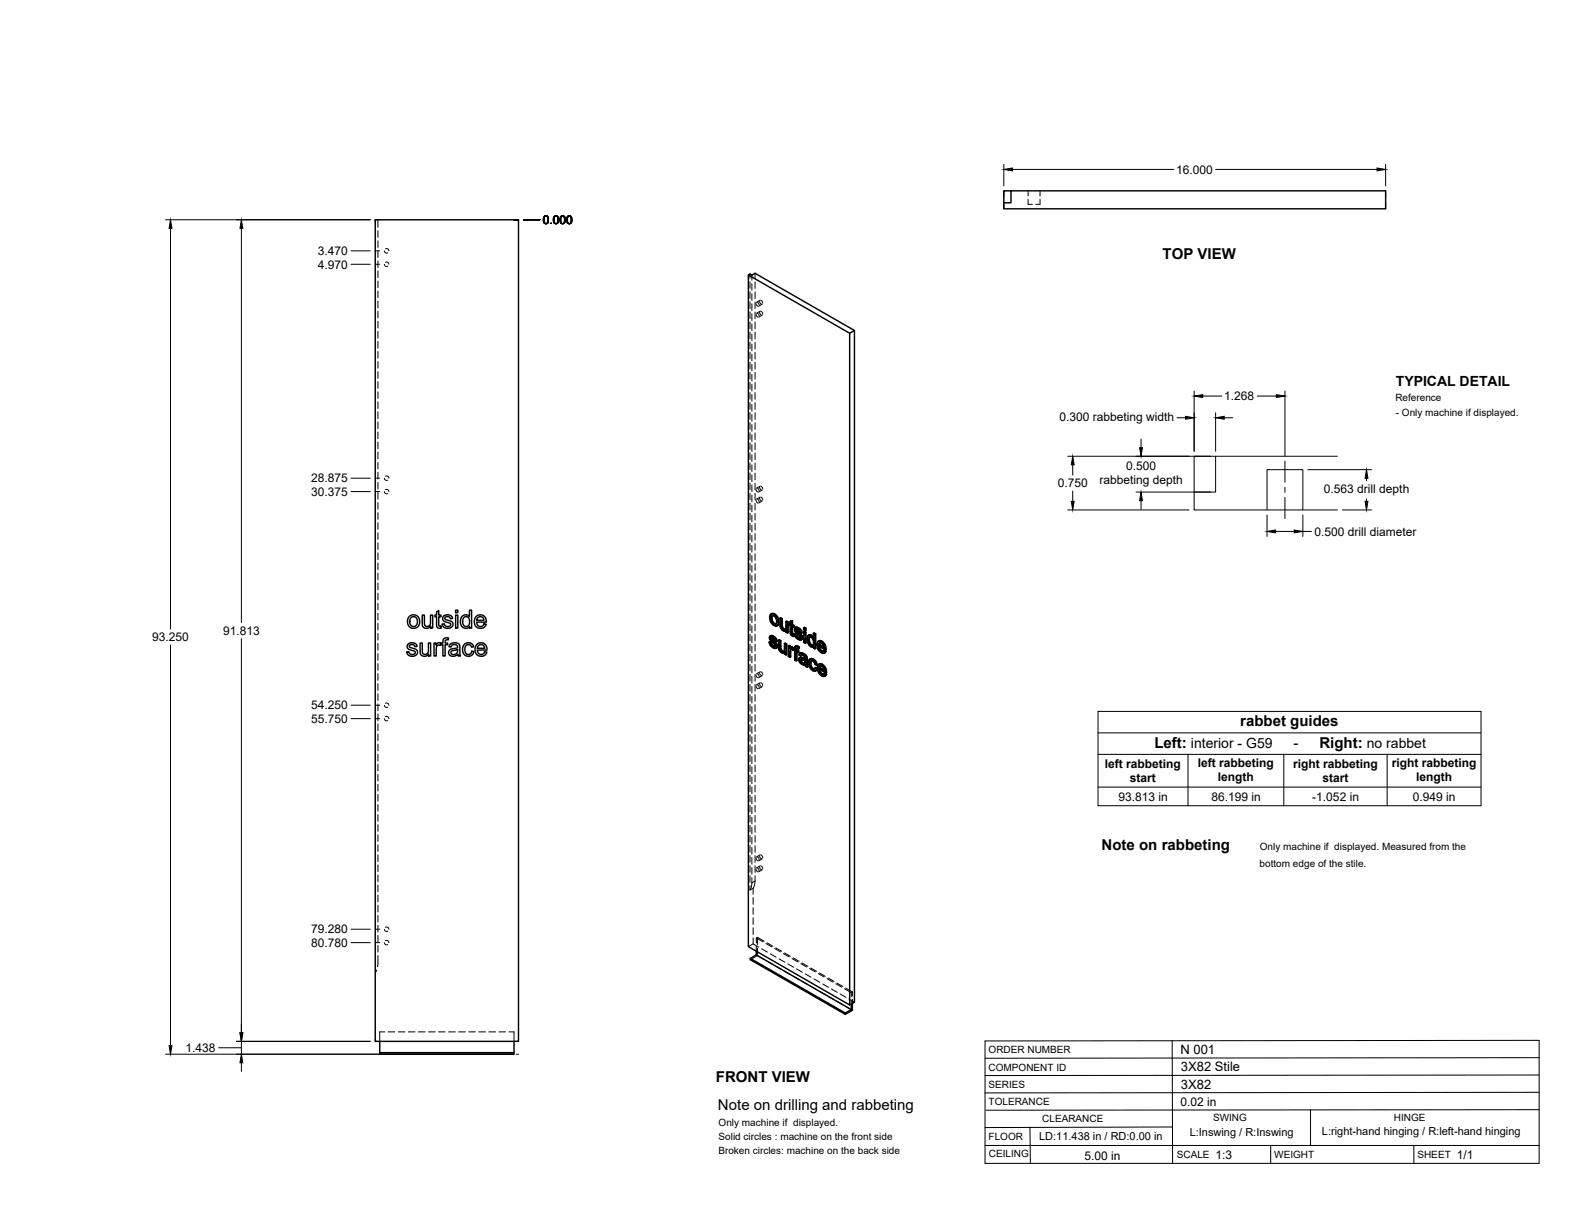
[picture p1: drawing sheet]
<svg xmlns="http://www.w3.org/2000/svg" width="559mm" height="432mm" viewBox="0 0 559 432" stroke-linecap="round" stroke-linejoin="round" font-family="sans-serif">
<!-- layer: Visible -->
<g fill="none" stroke="#000" stroke-width=".51">
<path d="M133.1 78h50.9v291.5h-50.9zM358.7 67.7h-2.5v4.3h2.5v-4.3h132.9v6.4h-135.4v-2.1M265.5 97.6v238.3l36 20.7v-238.4M303.1 117.3l-1.6 .9-36-20.6 .6-.4 .7 .4 1.1-.6 35.2 20.3v238.3l-1.6 1M145.3 218.7a2.3 2.3 0 0 1 3.6 1.8 2.3 2.3 0 0 1-3.5 2 2.85 2.85 0 0 1-.1-3.8zM145.8 219.2l.9-.4 .7 .2 .5 .5 .2 1.6-.8 1.1h-1l-.8-.7-.1-1.3zM149.8 218.2h.8v2.6a1.15 1.15 0 0 0 1.1 1.5 1.15 1.15 0 0 0 1-1.6v-2.5h.8v4.6h-.7v-.6a1.63 1.63 0 0 1-1.9 .7 1.63 1.63 0 0 1-1.1-1.8zM154.9 217.1l.8-.5v1.6h.7v.6h-.7v3.2l.7 .1 .2 .7-.6 .1a1.02 1.02 0 0 1-1.1-1.4v-2.7h-.6v-.6h.6zM157.4 218.5l.9-.3h1.1a1.33 1.33 0 0 1 1.1 1.2l-.7 .1a.99 .99 0 0 0-1-.8 .99 .99 0 0 0-1 .9l.7 .3a2.51 2.51 0 0 1 2.2 1.2 1.92 1.92 0 0 1-1.5 1.8 1.92 1.92 0 0 1-2.2-1l-.1-.4 .8-.2a1.08 1.08 0 0 0 1.1 1.1 1.08 1.08 0 0 0 1-1.1l-1.8-.7a1.2 1.2 0 0 1-.9-.8 1.2 1.2 0 0 1 .3-1.3zM161.6 218.2h.8v4.6h-.8zM161.6 216.5h.8v.9h-.8zM163.9 218.8a1.73 1.73 0 0 1 2.7 0v-2.3h.7v6.3h-.7v-.5a1.9 1.9 0 0 1-2.3 .4 1.9 1.9 0 0 1-1-2.1z"/>
<path d="M164.5 219.2l.5-.4a1.8 1.8 0 0 1 1.6 1.2 1.8 1.8 0 0 1-.4 2l-.4 .3a1.81 1.81 0 0 1-1.7-1.2 1.81 1.81 0 0 1 .4-1.9zM168.9 218.8a2.15 2.15 0 0 1 2.6-.4 2.15 2.15 0 0 1 1 2.3h-3.4l.2 .8a1.29 1.29 0 0 0 1.2 .8 1.29 1.29 0 0 0 1.2-.9l.8 .1-.4 .7a2.33 2.33 0 0 1-3.2 .1 2.33 2.33 0 0 1-.2-3.2zM169.5 219.1l.6-.3 .9 .1 .5 .4 .2 .8h-2.6zM273.6 217.8l.5-.2 .7 .2zM273.6 217.8l-.6 1.1 .5 1.9 1.3 1.2 .6 .1 .5-.3M273.6 219.4l.3 1.2M274.1 218.4l-.2 .8M274.6 218l.9 .9a1.64 1.64 0 0 1 .9 1.7M274.8 217.8l1.1 1.2M275.7 219.1l.4 1.7 .3-.2-.2 1.1M276.7 219.3l.6 .3 .3-.1v2.8M277.3 219.6v2.7h.3l.2 .5"/>
<path d="M277.6 219.5l-.6-.3-.3 .1 .1 3.1 .8 1.2a.89 .89 0 0 0 1.3 .2M144.8 228.6l.7-.5h1.1a1.38 1.38 0 0 1 1.4 1.2l-.8 .1a1.03 1.03 0 0 0-1-.7 1.03 1.03 0 0 0-1 .7l.7 .5a2.18 2.18 0 0 1 2.2 1.2 1.92 1.92 0 0 1-1.7 1.8 1.92 1.92 0 0 1-2-1.4l.7-.2a1.1 1.1 0 0 0 1.1 .9 1.1 1.1 0 0 0 1.1-1l-2-.7a1.17 1.17 0 0 1-.5-1.9zM149.1 228.2h.7v2.5a1.15 1.15 0 0 0 1.2 1.5 1.15 1.15 0 0 0 1-1.6v-2.4h.8v4.5h-.7v-.6a1.63 1.63 0 0 1-2 .7 1.63 1.63 0 0 1-1-1.8zM154 228.2h.7v.7a1.1 1.1 0 0 1 1.8-.6l.6-.1v-.5a1.33 1.33 0 0 1 .6-1.3 1.33 1.33 0 0 1 1.5 0l-.2 .7a.71 .71 0 0 0-.7-.1 .71 .71 0 0 0-.4 .7v.5h.9v.6h-.9v3.9h-.8v-3.9h-.6v-.4l-.3 .6-.3-.1a1.07 1.07 0 0 0-1.1 1.4v2.4h-.8zM159.8 228.5l1.8-.5 1.3 .5 .5 4.2h-.8l-.2-.5a1.75 1.75 0 0 1-1.9 .7 1.75 1.75 0 0 1-1.3-1.7l.8-.9 1.5-.3a.7 .7 0 0 0 .8-.7 .7 .7 0 0 0-.9-.6l-1 .2-.3 .7-.8-.1zM160.2 231l1.4-.3a.43 .43 0 0 1 .6-.2 .43 .43 0 0 1 .1 .5 1.2 1.2 0 0 1-1 1.2 1.2 1.2 0 0 1-1.3-.8zM164.7 228.7a1.96 1.96 0 0 1 3.4 .8l-.8 .1a1.29 1.29 0 0 0-1.7-.8 1.29 1.29 0 0 0-.7 1.8l.2 1 .6 .5a1.16 1.16 0 0 0 1.7-1l.7 .1-.3 .9a2.18 2.18 0 0 1-2.9 .4 2.18 2.18 0 0 1-.7-2.9zM169.1 228.7a2.15 2.15 0 0 1 2.6-.4 2.15 2.15 0 0 1 1.1 2.4h-3.5l.2 .7a1.28 1.28 0 0 0 1.3 .8 1.28 1.28 0 0 0 1.1-.9l.9 .1-.5 .8a2.35 2.35 0 0 1-3.2-.1 2.35 2.35 0 0 1-.1-3.2zM169.8 229l.5-.3a1.27 1.27 0 0 1 1.7 1.3h-2.6zM272.9 227.8l.5 .2M273.3 225.6l.7-.1 .4 .2M273.4 228l.3-.1 .2 .7-.2 .2z"/>
<path d="M273.5 226.5l.5 .4M273.6 226.7l.2 .3 .2-.1 1.4 1.2M273.6 225.5l-.4 .2M273.7 228.8l.6 .5h.7M273.7 225.7h.7l.7 .5M273.7 227.9l-.6-.2-.2 .1 .4 1.2 .7 .7a1.05 1.05 0 0 0 1.4 .2M273.8 227l1.3 1.2 .3-.1 .3 .5M273.8 226.2v.1M273.8 226.6v-.3l-.3 .1a1.11 1.11 0 0 1 1.4 1l.5 .2M273.9 220.6l.3-.1 .6 .7-.3 .1zM273.9 228.6l.6 .6M274 225.5l-.9 .2-.1 .8 .3 .8 1.6 1.5-.1 .7"/>
<path d="M274.2 225.8l.6 .6 .3-.2 .4 .6M274.2 220.5l-.3-1.3-.3 .2v-.3l.2-.5 .4-.2 .8 .5 .5 1.3-.2 1.1-.7 .1M274.3 229.3l.5 .2M274.8 226.4l.5 .6 .2-.2 .2 .7-.3 .1-.1-.6M274.8 221.2l.5 .2M274.9 229.4l-.1 .1M275.1 228.2l.3 .6 .3-.2 .1 .7M275.4 228.8l.2 .6 .2-.1-.1 .5M275.6 229.4l-.2 .5 .3-.1-.4 .2M276.1 220.8l-.2 1 .3-.1-.5 .4M276.2 227.1l.6 .3 .3-.1v2.8M276.8 227.4v2.7h.3l.2 .5"/>
<path d="M276.8 230.2l.2 .5 .3-.1 .4 .4M277 230.7l.4 .4h.8l-.3 .1M277.1 227.3l-.6-.3-.3 .1 .1 3.1 .8 1.2a.91 .91 0 0 0 1.3 .2M277.3 222.4l.2 .5 .3-.1 .4 .4M277.4 231.1l.5 .1M277.5 222.9l.5 .4h.7M278 223.3l.4 .1M278.3 228.3l.5 .3 .3-.1v3.7l-.3 .2v-3.8M278.4 231.6v.5l.4 .3M278.4 231.6l-.2 .1M278.7 223.3l-.3 .1M278.7 223.2l-.3 .2"/>
<path d="M278.8 220.5l.6 .3 .3-.1v3.8l-.3 .1v-3.8M278.9 223.8v.5l.5 .3M278.9 223.8l-.2 .1M279.1 228.5l-.5-.3-.3 .1v2.3l-.4 .6M279.7 220.7l-.6-.3-.3 .1-.1 2.7M279.7 229.1l.5 .3 .3-.1v.4l.3-.2M280.2 229.4v.6l.6-.5 .4 .1M280.3 221.1l-.4 .1v.5l.4 .2 .1 2.9 .7 .9h.7l-.1-.6h-.5M280.3 220.5l.9-.3v1.4M280.4 230.5l.1 2.5-.2 .2v-2M280.5 229.3l-.5-.3-.3 .1v3.8l.6 .3M280.6 229.7l.6-.1 .5 .4"/>
<path d="M280.7 230.3l-.1 .1M280.9 220.4v1.3l.3-.1 .5 .3M280.9 221.7l.5 .3 .3-.1v.5l-.3 .1v-.5M280.9 229.7l.6 .6M280.9 224.8l.6 .1M281 225l.7 .1M281.2 220.2l-.9 .3v.9l-.4-.2M281.2 222.4v2.2M281.3 230.8l-.8-.4v.7M281.4 222.5l-.5-.3v2.4l.4 .2M281.4 225.2l.1 .6M281.5 230.6l.4 .3v3.3l.6 .3"/>
<path d="M281.5 230.1v.5M281.5 230.3l-.2 .5M281.5 230.7l-.2 .1M281.7 230l.2 .1M281.8 224.9l.5 .2M282.2 222.7l.7-.2 .4 .2M282.3 229.3h.8l.5 .3M282.3 225.1l.3-.2 .3 .7-.3 .2zM282.4 223.5l.5 .4M282.4 223.8l.3 .2 .3-.1 1.2 1.2M282.5 230.7l.6 .4 .3-.2v.5l-.3 .2v-.5M282.5 222.5l-.4 .2"/>
<path d="M282.6 229.1l-.4 .2M282.6 225.8l.5 .5h.8M282.6 222.7h.7l.7 .5M282.6 224.9l-.6-.2-.2 .2 .4 1.2 .7 .6a1.07 1.07 0 0 0 1.4 .2M282.7 224l1.3 1.3 .2-.2 .4 .5M282.7 223.3h.1M282.7 223.6l-.3-.3 .8 .2 .6 1 .5 .2M282.8 231.4v2.9l-.3 .2v-3.3l.6 .4M282.8 230v.6M282.8 229.4l.6 .4 .2-.2-.3 .7 .1-.5M282.9 225.6l.5 .6M282.9 222.5l-.9 .3-.1 .7 .4 .9 1.4 1.3v.8"/>
<path d="M283 222.9l.7 .5 .3-.2 .4 .6M283.1 229.3l-.5-.2-.5 .2-.2 1.1-.4-.3 .2-.1M283.1 226.3l.6 .2M283.3 230.3a.4 .4 0 0 0-.5-.4 .4 .4 0 0 0-.3 .5v.3l.3-.1 .6 .3M283.7 223.4l.4 .6 .3-.2 .2 .7-.3 .2-.2-.7M283.8 233.4l.6-.2 1.2 .5M283.8 226.5h-.1M284 234.3l.1 .5 .3-.1 .5 .4M284 225.3l.3 .5 .3-.2 .1 .7M284 234.1v.2l.2-.1 .2 .5M284 233.2l-.4 .2M284.1 234.8l.5 .5h.9"/>
<path d="M284.1 233.4l1.5 .3M284.2 234l-.2 .1M284.2 231.8l.7 .3 .3-.2 .7 .5M284.2 234l.8 .2a.63 .63 0 0 1 .6 .6 .63 .63 0 0 1-.4 .7M284.3 234l-.1 .2M284.3 225.8l.2 .6 .2-.1-.1 .5M284.4 232.4l-.4 .4a.92 .92 0 0 1 1-.3 .92 .92 0 0 1 .6 .9v.3M284.4 233.2l-.8 .2-.2 .8 .5 1.1 1 .6a.59 .59 0 0 1 .9 .5l.6 .3M284.5 226.4l-.2 .5 .3-.1-.4 .3M284.5 231.6l-.7 .2M284.6 235.3h.9M284.9 232.1l.7 .5 .3-.2 .4 .5"/>
<path d="M285.1 224.2l.3-.2 .6 .3-.3 .2zM285.1 222.7l.3-.1 .6 .3-.3 .1zM285.1 224.2v3.7l.6 .3M285.1 222.7v.8l.6 .3M285.2 231.9l-.7-.3-.8 .3-.2 .5 .5 .4M285.6 232.6l.4 .5 .3-.2 .1 .5M286 224.3v3.8l-.3 .1v-3.7M286 222.9v.7l-.3 .2v-.8M286 233.1l.2 .5 .2-.1 .1 2.5M286.2 233.6v2.6l.3-.2 .1 .6-.2 .1-.2-.5M286.9 227.1l.2 1.2M287 225.4h1l.5 .4"/>
<path d="M287.1 226.1l.8 .1 .7 1.4-.1 1.3-.7 .1M287.1 226.1l-.2 1 .3-.2 .2 1.2M287.1 228.3l.3-.2 .7 .7-.3 .2zM287.2 226.1h-.1M287.3 225.2l-.6 .3M287.4 226l-.2 .9M287.4 235.5a1.17 1.17 0 0 0 .7 1.3l.5 .5M287.6 233.8h.4a1.54 1.54 0 0 1 1.5 .9M287.7 236.7l.7 .7h.6M287.7 225.6l.5 .4h.4M287.9 233.6l-.6 .3M287.9 234.4l-.2 .9"/>
<path d="M288 225.4l-.7-.2-.5 .2-.5 .8 .2 1.8 .9 1.3a.79 .79 0 0 0 1.2 .1M288.1 228.8l.3 .1M288.4 234l.8 .8 .3-.1 .4 1.1-.3 .2-.4-1.2M288.6 224.7l.5 .3 .3-.1v5.2l-.3 .1v-5.2M288.6 233.9l-.7-.3-.6 .3a2.88 2.88 0 0 0 1.6 4.2h.3M288.6 229.4v.5l.5 .3M288.6 229.5l-.2 .1M289.2 237l.5 .4M289.4 224.9l-.5-.3-.3 .1v1.9l-.4-.6M289.6 236l-.5-.2-.5-1.1-.8-.2-.4 1 .3-.2 .3 1.2M289.7 237.4l.3-.2-.2 .5-.6 .4zM290 237.2l-.6-.4-.2 .2a.49 .49 0 0 1-.3 .5 .49 .49 0 0 1-.5-.1"/>
<path d="M290.2 227.5h.7a1.89 1.89 0 0 1 1.8 1.1M290.4 235.7l.7-.1a1.83 1.83 0 0 1 1.8 1.2M290.4 228.7l1.8 1.1-.7-1.5a.61 .61 0 0 0-.7-.2 .61 .61 0 0 0-.4 .6l.3-.1 1.5 .8M290.6 236.9l1.8 1.1-.6-1.4a.62 .62 0 0 0-.8-.3 .62 .62 0 0 0-.4 .6l.3-.1 1.5 .8M290.7 229.4l.3 .8M290.7 230.4l.7 .7 .7-.1M290.9 228l-.2 .6M290.9 237.6l.2 .8M290.9 238.5l.6 .8 .8-.1M291 236.3l-.1 .5M291.3 227.6l.9 .9a1.61 1.61 0 0 1 .9 1.8M291.4 231.1l.5 .1"/>
<path d="M291.5 235.8l.9 .9a1.61 1.61 0 0 1 .9 1.8M291.5 239.3l.6 .1M291.6 227.5l-.8-.2-.8 .6-.2 1.3 .3 1 .8 1.1 .9 .5h.6l.7-.8M291.8 235.7l-.7-.2-.8 .4-.3 1.1 .2 1.1 .6 1.1 1 .7 .7 .1 .8-.8M292 231.1l-.1 .1M292.2 239.3l-.1 .1M292.2 230.8l.6 .4M292.4 239l.6 .4M292.4 228.8l.4 1.7 .3-.2-.3 .2M292.6 237l.4 1.7 .3-.2-.3 .2M292.8 230.6l-2.4-1.4 .3 1.2 .3-.2 .7 .7M293 238.8l-2.4-1.4 .3 1.1 .2-.1 .7 .7"/>
<path d="M293.1 231l-.7 .7M293.1 231l-.6-.4-.6 .6M293.3 239.2l-.7 .7M293.3 239.2l-.6-.4-.6 .6M268.3 337.5v1.3l-2.1 1.2v.5l33.7 19.4v-.5l-33.7-19.4M268.3 338.8l33.7 19.4-2.1 1.2M302 356.2v2M302.4 356v2.5l-2.5 1.4M134.7 369.5v4.6h47.7v-.6h-47.7M182.4 369.5v4"/>
</g>
<!-- layer: Hidden -->
<g fill="none" stroke="#000" stroke-width=".35">
<path d="M134.1 78v2.7M364.8 70.7v1.8h1.5M364.8 67.7v1.8M369 70.7v1.8h-1.5M369 67.7v1.8M134.1 81.9v2.3M134.1 85.4v2.4M134.1 89v2.4M134.1 92.6v2.4M134.1 96.1v2.4M134.1 99.7v2.4M136.4 93.8l.4 .6h.8"/>
<path d="M136.4 89l.4 .7h.8M136.8 93.1l.7-.1 .5 .8M136.8 88.3h.7l.5 .7M266.1 97.2v1.5M266.1 99.9v2.4M266.8 97.6v1.8M267.9 97v1.8M267.9 100v2.4M134.1 103.3v2.4M134.1 106.8v2.4M134.1 110.4v2.4M134.1 114v2.4"/>
<path d="M134.1 117.6v2.4M266.1 103.5v2.4M266.1 107.1v2.4M266.1 110.7v2.3M266.1 114.2v2.4M266.1 117.8v2.4M266.8 100.6v2.4M266.8 104.2v2.4M266.8 107.8v2.4M266.8 111.4v2.3M266.8 114.9v2.4M266.8 118.5v2.4"/>
<path d="M267.9 103.6v2.3M267.9 107.1v2.4M267.9 110.7v2.4M267.9 114.3v2.4M267.9 117.9v2.3M268.2 111.5l.3 .7 .4 .4M268.2 107.6l.3 .8 .4 .3M268.6 111.1l.5 .4 .2 .7M268.6 107.2l.5 .4 .2 .7M269.5 110.8l.3 .7 .4 .3M269.5 106.9l.3 .7 .4 .3M269.7 110.4l-1.3 .8"/>
<path d="M269.7 106.5l-1.3 .8M269.9 110.4l.5 .4 .2 .6M269.9 106.5l.5 .4 .2 .6M270.4 111.8l-1.2 .7M270.4 107.9l-1.2 .7M134.1 121.1v2.4M134.1 124.7v2.4M134.1 128.3v2.4M134.1 131.8v2.4M134.1 135.4v2.4M134.1 139v2.4M266.1 121.4v2.4"/>
<path d="M266.1 124.9v2.4M266.1 128.5v2.4M266.1 132.1v2.4M266.1 135.7v2.3M266.1 139.2v2.4M266.8 122.1v2.4M266.8 125.6v2.4M266.8 129.2v2.4M266.8 132.8v2.4M266.8 136.4v2.3M266.8 139.9v2.4M267.9 121.4v2.4"/>
<path d="M267.9 125v2.4M267.9 128.6v2.4M267.9 132.1v2.4M267.9 135.7v2.4M267.9 139.3v2.4M134.1 142.6v2.3M134.1 146.1v2.4M134.1 149.7v2.4M134.1 153.3v2.4M134.1 156.9v2.3M266.1 142.8v2.4M266.1 146.4v2.4"/>
<path d="M266.1 149.9v2.4M266.1 153.5v2.4M266.1 157.1v2.4M266.8 143.5v2.4M266.8 147.1v2.4M266.8 150.6v2.4M266.8 154.2v2.4M266.8 157.8v2.4M267.9 142.9v2.3M267.9 146.4v2.4M267.9 150v2.4M267.9 153.6v2.4"/>
<path d="M267.9 157.1v2.4M134.1 160.4v2.4M134.1 164v2.4M134.1 167.6v2.4M134.1 171.2v2.3M134.1 174.7v2.4M134.1 178.3v2.4M136.4 169.7l.4 .6h.8M136.4 174.4l.4 .7h.8M136.8 169l.7-.1 .5 .8M136.8 173.7h.7l.5 .7M266.1 160.7v2.3"/>
<path d="M266.1 164.2v2.4M266.1 167.8v2.4M266.1 171.4v2.4M266.1 175v2.3M266.1 178.5v2.4M266.8 161.4v2.3M266.8 164.9v2.4M266.8 168.5v2.4M266.8 172.1v2.4M266.8 175.7v2.3M266.8 179.2v2.4M267.9 160.7v2.4"/>
<path d="M267.9 164.3v2.4M267.9 167.9v2.3M267.9 171.4v2.4M267.9 175v2.4M267.9 178.6v2.4M268.2 173.6l.3 .7 .4 .3M268.2 177.5l.3 .7 .4 .3M268.6 173.2l.4 .2 .3 .8M268.6 177.1l.4 .2 .3 .8M269.5 172.8l.2 .7 .5 .4M269.5 176.7l.2 .7 .5 .4M269.7 172.5l-1.3 .7"/>
<path d="M269.7 176.4l-1.3 .7M269.9 172.5l.5 .3 .2 .7M269.9 176.4l.5 .3 .2 .7M270.4 173.9l-1.2 .7M270.4 177.8l-1.2 .7M134.1 181.9v2.4M134.1 185.4v2.4M134.1 189v2.4M134.1 192.6v2.4M134.1 196.2v2.3M134.1 199.7v2.4M266.1 182.1v2.4"/>
<path d="M266.1 185.7v2.3M266.1 189.3v2.3M266.1 192.8v2.4M266.1 196.4v2.4M266.1 200v2.3M266.8 182.8v2.4M266.8 186.4v2.3M266.8 189.9v2.4M266.8 193.5v2.4M266.8 197.1v2.4M267.9 182.2v2.3M267.9 185.7v2.4"/>
<path d="M267.9 189.3v2.4M267.9 192.9v2.3M267.9 196.4v2.4M134.1 203.3v2.4M134.1 206.9v2.4M134.1 210.4v2.4M134.1 214v2.4M134.1 217.6v2.4M266.1 203.5v2.4M266.1 207.1v2.4M266.1 210.7v2.4M266.1 214.2v2.4"/>
<path d="M266.1 217.8v2.4M266.8 200.7v2.3M266.8 204.2v2.4M266.8 207.8v2.4M266.8 211.4v2.4M266.8 214.9v2.4M266.8 218.5v2.4M267.9 200v2.4M267.9 203.6v2.4M267.9 207.2v2.3M267.9 210.7v2.4M267.9 214.3v2.4"/>
<path d="M267.9 217.9v2.4M273.3 218.9l.4 1.7-.2 .2M273.8 217.7l-.8 1.4M274.1 218.4l-.2 .1M274.2 218.3l.6 .1-.2 .1M274.8 218.4l.7 .7-.2 .2M275.5 219.1l.3 1.2-.3 .2M277 219.2l.1 2.9-.3 .2M134.1 221.1v2.4M134.1 224.7v2.4M134.1 228.3v2.4M134.1 231.9v2.4"/>
<path d="M134.1 235.4v2.4M134.1 239v2.4M266.1 221.4v2.4M266.1 225v2.4M266.1 228.5v2.4M266.1 232.1v2.4M266.1 235.7v2.4M266.1 239.2v2.4M266.8 222.1v2.4M266.8 225.7v2.3M266.8 229.2v2.4M266.8 232.8v2.4"/>
<path d="M266.8 236.4v2.4M266.8 239.9v2.4M267.9 221.4v2.4M267.9 225v2.4M267.9 228.6v2.4M267.9 232.2v2.3M267.9 235.7v2.4M267.9 239.3v2.4M268.2 239.4l.3 .8 .4 .3M268.6 239.1l.4 .2 .3 .8M269.5 238.7l.3 .7 .4 .4M269.7 238.4l-1.3 .7"/>
<path d="M269.9 238.3l.5 .4 .2 .7M270.4 239.7l-1.2 .8M273.1 227.7l.5 1.1-.3 .2M273.2 226.1l.1 .6-.2 .1M273.3 225.7l-.3 .6M273.3 226.7l.4 .5-.3 .2M273.5 225.5l-.5 .3M273.6 228.8l.9 .9-.2 .1M273.7 227.2l1.4 1.4-.3 .1M273.7 220.6l1.1 1.2-.2 .1M273.8 226.2l.1-.1-.3 .2 .3-.2 .6 .2-.3 .1M274.5 226.3l.5 .4-.3 .1"/>
<path d="M274.5 229.7l.7 .2-.3 .2M274.8 221.8l.9 .2-.3 .1M275 226.7l.2 .6-.3 .1M275.1 229.3h-.1M275.1 229.3l-.2 .1M275.1 228.6l.2 .4-.3 .2M275.2 227.3l.5 .2M275.3 229l-.2 .3M275.5 229.9h-.3M275.5 221.3l-.2 .1M275.8 220.3l-.1 .8-.4 .3M275.9 221.9l-.2 .1"/>
<path d="M276.5 227v2.9l-.3 .2M276.5 229.9l.2 .6-.3 .1M276.7 230.5l.4 .5-.3 .2M277.1 222.1l.1 .6-.3 .1M277.1 231l.5 .5-.3 .1M277.2 222.7l.4 .5-.3 .2M277.6 223.2l.5 .4-.2 .2M277.6 231.5l.6 .1 .4-.2-.2 .1M278.1 223.6l.7 .2 .4-.2-.2 .2M278.2 231.1h.1M278.3 231l-.2 .2M278.5 230.9l-.3 .2"/>
<path d="M278.6 228.2v2.4l-.4 .4M278.6 231.4v.6l-.2 .1M278.6 232l.5 .2M278.7 223.3h.1M278.9 223.2l-.3 .2M279 223.1l-.3 .2M279.1 220.4v2.4l-.4 .4M279.2 223.6v.6l-.3 .1M279.2 224.2l.5 .3M280 231.5v1.2l-.3 .2M280 232.7l.5 .3M280 229v1.3"/>
<path d="M280.2 221.5l.4 .2-.3 .2M280.2 221v.5l-.3 .2M280.3 221.1l.3 .1M280.5 229.7v.1M280.5 230.4l.7-.2-.3 .2M280.6 221.7l.1 3-.3 .2M280.6 220.3v.9l-.3 .2M280.7 230.3l.1-.1-.2 .1M280.7 224.7l.2 .4-.3 .2M280.7 229.6l-.5 .4M280.9 222.2l.3-.2v.4M280.9 225.1l.5 .4-.3 .2"/>
<path d="M281.2 230.2l.4 .4M281.2 222l.5 .4M281.4 225.5l.4 .2M281.5 230.3l.2-.1-.1 .4M281.7 230.5l.5 .3-.3 .1M281.7 230.2l-.1 .4M281.7 230.1l-.2 .2M281.9 230.1l.3 .2M282 224.7l.5 1.1-.3 .2M282.1 223.1l.2 .6-.3 .1M282.2 230.8v3.2l-.3 .2M282.2 234l.6 .3"/>
<path d="M282.2 222.7l-.3 .6M282.3 223.7l.3 .5-.3 .2M282.3 229.3l-.1 1-.3 .1M282.4 222.5l-.4 .4M282.4 229.1l-.4 .4M282.5 225.8l.9 .9-.3 .2M282.5 231.2l.3-.1v.3M282.6 223.2l.2-.1-.1 .2M282.6 230h.2M282.6 224.2l1.4 1.4-.3 .1M282.8 231.1l.6 .3M282.8 223.1l-.3 .2"/>
<path d="M282.8 223.1l.6 .2-.3 .1M282.9 229.8l.3 .1-.3 .2M283.2 229.9l.3 .2M283.4 223.3l.5 .4-.3 .2M283.4 226.7l.7 .2-.3 .2M283.6 233.8l.3 1-.2 .2M283.7 231.9l.3-.2-.5 .7M283.7 233.4l-.3 .6M283.7 232.2l.6 .4M283.9 223.7l.2 .6-.3 .2M283.9 233.3l-.4 .3M283.9 234.8l.9 .8-.3 .1"/>
<path d="M284 226.3h-.1M284 226.3l-.2 .2M284 225.6l.2 .4-.3 .2M284.1 224.3l.5 .2M284.2 226l-.2 .3M284.3 232.4l.2-.2-.1 .2M284.3 233.9l-.1 .1M284.4 233.8l-.2 .2zM284.4 233.8l-.3 .2M284.4 226.9h-.3M284.5 233.8l1.4 .5-.3 .1M284.5 232.2l.6 .2-.3 .1"/>
<path d="M284.8 235.6l.6 .2-.3 .1M285.1 232.4l.6 .6-.2 .1M285.4 235.8l.6-.1-.3 .2M285.4 226.5v1.3l-.3 .1M285.4 222.6v.7l-.3 .2M285.4 227.8l.6 .3M285.4 224v1.3M285.4 223.3l.6 .3M285.7 235.2l-.3 .2M285.7 233l.2 .6-.3 .1 .3 .1M285.8 235.1l-.3 .2M285.9 234.3l-.1 .8-.3 .1"/>
<path d="M285.9 233.6l-.3 .3M286 235.7l.1 .5-.3 .2M286.1 236.2l.5 .4M286.6 226.6l.2 1.1-.3 .1M286.8 227.7l.5 1-.3 .1M286.8 225.6l-.2 1-.3 .1M287 225.3l-.5 .5M287.1 235l.4 1.7-.2 .1M287.3 228.7l.7 .6-.3 .2M287.3 234l-.2 1-.2 .2M287.4 225.9h.6l-.3 .2M287.4 225.9v.1"/>
<path d="M287.4 225.9l-.2 .2 .2-.2M287.5 236.7l1.1 1.1-.2 .2M287.6 233.7l-.6 .5M287.9 234.4l-.2 .1M288 234.4h.6l-.2 .2M288 229.3l.6 .2 .3-.2-.2 .1M288 225.9l.6 .8-.2 .1M288.6 226l.3 .4M288.6 237.8l.9 .2M288.6 234.4l.5 .5-.3 .1M288.6 226.7l.3 1.2-.3 .2M288.7 228.9h-.3"/>
<path d="M288.9 224.6v1.8l-.3 .2M288.9 229.3v.5l-.3 .1M288.9 229.8l.5 .3M288.9 227.9l-.1 .7-.4 .4M289.1 234.9l.3 .7-.3 .2M289.2 237.3l-.2 .1M289.4 235.6l.5 .2M289.4 236.8l-.5 .7M290.1 228.6l.4 1.7-.3 .1M290.3 236.8l.4 1.7-.3 .1M290.4 229.2l.3-.1v.3M290.5 230.3l1.2 1.1-.3 .2"/>
<path d="M290.5 227.4l-.4 1.2-.3 .2M290.6 237.4l.3-.1v.3M290.7 238.5l1.1 1.1-.3 .2M290.7 229.1l2.4 1.4M290.7 235.6l-.4 1.2-.3 .2M290.9 237.3l2.4 1.4M290.9 228l-.2 .1M291 227.9l.6 .1-.3 .2M291 236.3l.2-.2-.3 .2M291.2 236.1l.6 .1-.3 .2M291.6 228l.7 .8-.3 .1M291.7 231.4l.9 .2-.3 .2"/>
<path d="M291.8 236.2l.7 .8-.3 .1M291.8 239.6l1 .3-.3 .1M292.1 231h.1M292.2 229.4l.3 .2M292.2 231h.1M292.3 239.2h.1M292.3 228.8l.2 .8-.3 .2M292.4 239.2l-.2 .1M292.4 237.6l.3 .2M292.4 239.2l-.3 .2M292.5 237l.2 .8-.3 .2M292.5 230.6l-.3 .4"/>
<path d="M292.7 238.8l-.3 .4M292.7 231.6h-.1M292.9 239.8l-.1 .1M134.1 242.6v2.4M134.1 246.2v2.3M134.1 249.7v2.4M134.1 253.3v2.4M134.1 256.9v2.3M136.4 255l.4 .7h.8M136.4 250.2l.4 .7h.8M136.8 254.3h.8l.4 .7M136.8 249.5l.8 .1 .4 .6"/>
<path d="M266.1 242.8v2.4M266.1 246.4v2.4M266.1 250v2.3M266.1 253.5v2.4M266.1 257.1v2.4M266.8 243.5v2.4M266.8 247.1v2.4M266.8 250.7v2.3M266.8 254.2v2.4M266.8 257.8v2.4M267.9 242.9v2.4M267.9 246.4v2.4"/>
<path d="M267.9 250v2.4M267.9 253.6v2.4M267.9 257.2v2.3M268.2 243.3l.2 .6 .5 .5M268.6 243l.5 .3 .2 .7M269.5 242.6l.3 .7 .4 .3M269.7 242.3l-1.3 .7M269.9 242.2l.5 .4 .2 .6M270.4 243.6l-1.2 .7M134.1 260.5v2.3M134.1 264v2.4M134.1 267.6v2.4"/>
<path d="M134.1 271.2v2.3M134.1 274.7v2.4M134.1 278.3v2.4M266.1 260.7v2.4M266.1 264.3v2.3M266.1 267.8v2.4M266.1 271.4v2.4M266.1 275v2.3M266.1 278.6v2.3M266.8 261.4v2.4M266.8 265v2.3M266.8 268.5v2.4"/>
<path d="M266.8 272.1v2.4M266.8 275.7v2.3M266.8 279.3v2.3M267.9 260.7v2.4M267.9 264.3v2.4M267.9 267.9v2.4M267.9 271.5v2.3M267.9 275v2.4M267.9 278.6v2.4M134.1 281.9v2.4M134.1 285.5v2.3M134.1 289v2.4"/>
<path d="M134.1 292.6v2.4M134.1 296.2v2.4M134.1 299.7v2.4M266.1 282.1v2.4M266.1 285.7v2.4M266.1 289.3v2.3M266.1 292.8v2.4M266.1 296.4v2.4M266.1 300v2.4M266.8 282.8v2.4M266.8 286.4v2.4M266.8 290v2.3"/>
<path d="M266.8 293.5v2.4M266.8 297.1v2.4M267.9 282.2v2.3M267.9 285.8v2.3M267.9 289.3v2.4M267.9 292.9v2.4M267.9 296.5v2.3M134.1 303.3v2.4M134.1 306.9v2.4M134.1 310.5v2.3M134.1 314v2.4M134.1 317.6v2.4"/>
<path d="M266.1 303.6v2.3M266.1 307.1v2.4M266.1 310.7v2.4M266.8 311.4l-.2 3-.5 1.4M266.8 300.7v2.4M266.8 304.2v2.4M266.8 307.8v2.4M267.2 315.2v2.1M267.2 318.5v2.4M267.9 310.7l-.1 3.1a2.36 2.36 0 0 1-1.7 2v-1.5M267.9 300v2.4M267.9 303.6v2.4"/>
<path d="M267.9 307.2v2.4M268.2 308.3l.3 .7 .4 .4M268.2 304.4l.3 .7 .4 .4M268.6 307.9l.5 .4 .2 .7M268.6 304l.5 .4 .2 .7M269.5 307.6l.3 .7 .4 .3M269.5 303.7l.3 .7 .4 .3M269.7 307.2l-1.3 .8M269.7 303.3l-1.3 .8M269.9 307.2l.5 .4 .2 .6M269.9 303.3l.5 .4 .2 .6M270.4 308.6l-1.2 .7"/>
<path d="M270.4 304.7l-1.2 .7M134.1 339l-.1 4M134.1 321.2v2.4M134.1 324.7v2.4M134.1 328.3v2.4M134.1 331.9v2.4M134.1 335.4v2.4M136.4 334.5l.4 .7h.8M136.4 329.7l.4 .7h.8M136.8 333.8l.7-.1 .5 .8M136.8 329h.7l.5 .7M267.2 332.8v2.1l2 1.1"/>
<path d="M267.2 322.1v2.3M267.2 325.6v2.4M267.2 329.2v2.4M267.2 334.9l-1.7 1M268.3 334.6v-1.8l.4-.2v2.6M268.3 335.7v1.8M268.3 332.8l2.4 1.4M268.7 339l-2.5 1.5M268.7 336.4v2.6M268.7 332.6l2.4 1.3M268.7 339l2.4 1.4M270.2 336.6l2.1 1.2"/>
<path d="M271.8 334.8l2 1.2M272.2 334.5l2 1.2M273.3 338.4l2.1 1.2M274.8 336.6l2.1 1.1M275.3 336.3l2 1.2M277.9 338.3l2.1 1.2M278.3 338.1l2.1 1.2M281.5 339.9l2 1.2M133.7 344.1l-.6 1.2M272.2 341l2 1.2M275.3 342.8l2 1.2M276.4 340.2l2.1 1.2"/>
<path d="M278.3 344.6l2.1 1.2M279.5 342l2.1 1.2M281.1 340.1l2 1.2M281.5 346.4l2 1.2M282.6 343.8l2 1.2M284.1 341.9l2.1 1.2M284.5 341.7l2.1 1.2M284.5 348.1l2.1 1.3M285.7 345.5l2.1 1.2M287.2 343.7l2.1 1.2M287.6 343.5l2.1 1.1M287.6 349.9l2.1 1.2"/>
<path d="M288.8 347.3l2.1 1.2M290.3 345.5l2.1 1.1M290.7 345.2l2.1 1.2M290.7 351.7l2.1 1.2M291.9 349.1l2 1.2M293.4 347.2l2.1 1.2M293.8 347l2.1 1.2M293.8 353.5l2.1 1.2M295 350.9l2.1 1.2M296.5 349l2.1 1.2M296.9 348.8l2.1 1.2M296.9 355.3l2.1 1.2"/>
<path d="M298.1 352.7l2 1.2M299.6 350.8l2.4 1.4 .4-.2M300 350.6l2.4 1.4M300 357.1l2.4 1.4M301.2 354.5l1.9 1.1M302 352.2v1.4M302 354.8v1.4M302.4 352v1.4M302.4 354.6v1.4M136.5 366.1h-1.8v3.4M137.7 366.1h2.4M141.3 366.1h2.4"/>
<path d="M144.8 366.1h2.4M148.4 366.1h2.4M152 366.1h2.4M155.6 366.1h2.3M159.2 366.1h2.3M162.7 366.1h2.4M166.3 366.1h2.4M169.9 366.1h2.4M173.4 366.1h2.4M177 366.1h2.4M180.6 366.1h1.8v3.4"/>
</g>
<!-- layer: Reference -->
<g fill="none" stroke="#000" stroke-width=".35">
<path d="M133.9 78h-.8v.8M182.4 78h1.6zM183.2 78h.8v.8M356.2 67.7v2.1M356.2 72v2.1M491.6 67.7v2.1M491.6 72v2.1M133.1 89h1.6M133.1 93.8h1.6M133.1 169.7h1.6M133.1 174.4h1.6M431.3 161.9v12.7h-7.6"/>
<path d="M474.5 161.9h-50.8v19h50.8M449.5 180.9v-14.3h12.7v14.3M133.1 250.2h1.6M133.1 255h1.6M133.1 329.7h1.6M133.1 334.5h1.6M133.1 368.7v.8h.8M183.2 374.1h.8M184 368.7v.8h-.8"/>
</g>
<!-- layer: Hidden Narrow -->
<path d="M274.6 228l-.3 .2M276.5 229.3l-.3 .1M277 221.5l-.3 .2M278.6 230.2l-.3 .1M279.1 222.4l-.3 .1M280.6 223.9l-.3 .1M282.2 229.8l-.3 .2M283.4 225l-.2 .2M285 234l-.3 .1M285.9 234.5l-.3 .2M267.9 312.6l-1.1 .6" fill="none" stroke="#000" stroke-width=".35"/>
<!-- layer: Visible Narrow -->
<path d="M274.5 227.3l-.2 .2M277.1 229.4l-.3 .1M277.6 221.6l-.3 .1M281.2 224.2l-.3 .2M282.8 230.2l-.3 .2M283.4 224.3l-.3 .2M284.9 233.4l-.3 .2M286.5 234l-.3 .2M286.5 234.9l-.3 .2" fill="none" stroke="#000" stroke-width=".35"/>
<!-- layer: Titleblock -->
<path d="M349.5 369.3l196.6-.2v43.7h-196.6zM415.9 369.3l.1 43.5M546.1 375.3l-196.6 .2M365.4 399.9l.2 12.9M416 399.9l-66.5 .2M465 393.7v12.7M546.1 393.7l-196.3 .2M546.1 387.6l-196.6 .2M546.1 381.4l-196.6 .2M349.5 406.4h196.6M450.8 406.4v6.4M501.6 406.4v6.4" fill="none" stroke="#000" stroke-width=".36"/>
<!-- layer: FD_Dimensions -->
<g fill="none" stroke="#000" stroke-width=".35">
<path d="M356.2 58.3v7.7M491.6 58.3v7.7M58.7 78h72.7M185.7 78h5.8M359.2 60.1h57.2M431.3 60.1h57.3M60.5 81v142.2M85.6 81v139.9M124.5 89h6.9M124.5 93.8h6.9M423.7 138.7v21.4M455.9 138.7v23.1"/>
<path d="M404.8 155.8v3M417.6 148.2h3M426.7 140.5h6.8M431.3 146.5v13.6M434.3 148.2h3.1M446 140.5h6.8M124.5 169.7h6.9M124.5 174.4h6.9M378.8 161.9h50.7M380.6 164.9v3.7M380.6 174.2v3.7M403.1 174.6h26.4"/>
<path d="M404.8 177.6v3.1M464 166.6h22.6M484.8 169.7v.9M484.8 177v.9M378.8 180.9h43.1M449.5 182.7v7.6M452.6 188.6h6.6M462.2 182.7v7.6M462.2 188.6h3.1M476.2 180.9h10.4M60.5 228.8v142.2M85.6 226.6v139.8"/>
<path d="M124.5 250.2h6.9M124.5 255h6.9M124.5 329.7h6.9M124.5 334.5h6.9M58.7 374h122.7M77.6 371.8h8M83.9 369.5h47.5M85.6 369.5v4.5M85.6 377.1v3"/>
</g>
<g fill="#000" stroke="#000" stroke-width=".35">
<path d="M356.2 60.1l3-.5v1zM488.6 59.6l3 .5-3 .5zM60.5 78l.5 3h-1zM85.6 78l.5 3h-1zM404.3 158.8h1l-.5 3.1zM420.6 147.7l3.1 .5-3.1 .5zM423.7 140.5l3-.5v1zM431.3 148.2l3-.5v1zM452.8 140l3.1 .5-3.1 .5zM380.6 161.9l.5 3h-1zM380.1 177.9h1l-.5 3zM404.8 174.6l.5 3h-1z"/>
<path d="M484.3 177.9h1l-.5 3zM484.8 166.6l.5 3.1h-1zM449.5 188.6l3.1-.6v1.1zM459.2 188l3 .6-3 .5zM60 371h1l-.5 3zM85.1 366.4h1l-.5 3.1zM85.6 374l.5 3.1h-1z"/>
</g>
<!-- layer: Smart Centers -->
<path d="M455.9 163.6v7.5M455.9 172.9v1.8M455.9 176.5v7.5" fill="none" stroke="#000" stroke-width=".35"/>
<!-- layer: Custom Tables -->
<path d="M389.6 252.4h135.9v33.5h-135.9zM389.6 260h135.9M389.6 267.7h135.9M389.6 279.3h135.9M421.5 267.7v18.2M455.5 267.7v18.2M492.1 267.7v18.2" fill="none" stroke="#000" stroke-width=".35"/>
<g font-size="5.3">
<text x="412.5" y="92">TOP VIEW</text>
<text x="440" y="257.6">rabbet guides</text>
<text x="409.6" y="265.2">Left: interior - G59</text>
<text x="458.9" y="265.2">-</text>
<text x="468.1" y="265.2">Right: no rabbet</text>
<text x="390.9" y="301.7">Note on rabbeting</text>
<text x="254" y="383.9">FRONT VIEW</text>
<text x="254.7" y="393.8">Note on drilling and rabbeting</text>
</g>
<text font-size="5" x="495.2" y="136.9">TYPICAL DETAIL</text>
<g font-size="4.6">
<text x="418.8" y="373.8">N 001</text>
<text x="419" y="380.2">3X82 Stile</text>
<text x="419" y="386.2">3X82</text>
</g>
<g font-size="4.3">
<text x="417.2" y="61.6">16.000</text>
<text x="192.6" y="79.5">0.000</text>
<text x="112.8" y="90.5">3.470</text>
<text x="112.8" y="95.3">4.970</text>
<text x="434.3" y="142">1.268</text>
<text x="375.9" y="149.3">0.300 rabbeting width</text>
<text x="399.5" y="166.8">0.500</text>
<text x="110.4" y="171.2">28.875</text>
<text x="375.3" y="172.9">0.750</text>
<text x="390" y="171.9">rabbeting depth</text>
<text x="110.4" y="175.9">30.375</text>
<text x="469.7" y="174.9">0.563 drill depth</text>
<text x="466.4" y="190">0.500 drill diameter</text>
<text x="54" y="227.5">93.250</text>
<text x="79.1" y="225.2">91.813</text>
<text x="110.4" y="251.7">54.250</text>
<text x="110.4" y="256.5">55.750</text>
<text x="392" y="272.4">left rabbeting</text>
<text x="425" y="272">left rabbeting</text>
<text x="458.8" y="272.4">right rabbeting</text>
<text x="493.8" y="272">right rabbeting</text>
<text x="400.9" y="277.5">start</text>
<text x="432.1" y="277.1">length</text>
<text x="469.2" y="277.5">start</text>
<text x="502.4" y="277.1">length</text>
<text x="396.8" y="284.1">93.813 in</text>
<text x="429.8" y="284.1">86.199 in</text>
<text x="465.6" y="284.1">-1.052 in</text>
<text x="501.3" y="284.1">0.949 in</text>
<text x="110.4" y="331.2">79.280</text>
<text x="110.4" y="336">80.780</text>
<text x="65.8" y="373.3">1.438</text>
<text x="418.8" y="392.4">0.02 in</text>
<text x="384.8" y="411.6">5.00 in</text>
<text x="431.3" y="411.1">1:3</text>
<text x="516.9" y="411.1">1/1</text>
</g>
<g font-size="3.9">
<text x="368.7" y="404.5">LD:11.438 in / RD:0.00 in</text>
<text x="422.1" y="403.1">L:Inswing / R:Inswing</text>
<text x="469" y="402.8">L:right-hand hinging / R:left-hand hinging</text>
</g>
<g font-size="3.5">
<text x="495.1" y="142.4">Reference</text>
<text x="495.2" y="147.5">- Only machine if displayed.</text>
<text x="447" y="301.7">Only machine if displayed. Measured from the</text>
<text x="446.9" y="307.7">bottom edge of the stile.</text>
<text x="350.8" y="373.6">ORDER NUMBER</text>
<text x="350.8" y="379.9">COMPONENT ID</text>
<text x="350.8" y="386.1">SERIES</text>
<text x="350.8" y="392.2">TOLERANCE</text>
<text x="255" y="399.4">Only machine if displayed.</text>
<text x="369.8" y="398.1">CLEARANCE</text>
<text x="430.4" y="397.8">SWING</text>
<text x="494.5" y="397.6">HINGE</text>
<text x="255" y="404.5">Solid circles : machine on the front side</text>
<text x="350.8" y="404.5">FLOOR</text>
<text x="254.9" y="409.6">Broken circles: machine on the back side</text>
<text x="350.8" y="410.5">CEILING</text>
<text x="417.5" y="410.9">SCALE</text>
<text x="452.1" y="410.9">WEIGHT</text>
<text x="502.9" y="410.9">SHEET</text>
</g>
</svg>
